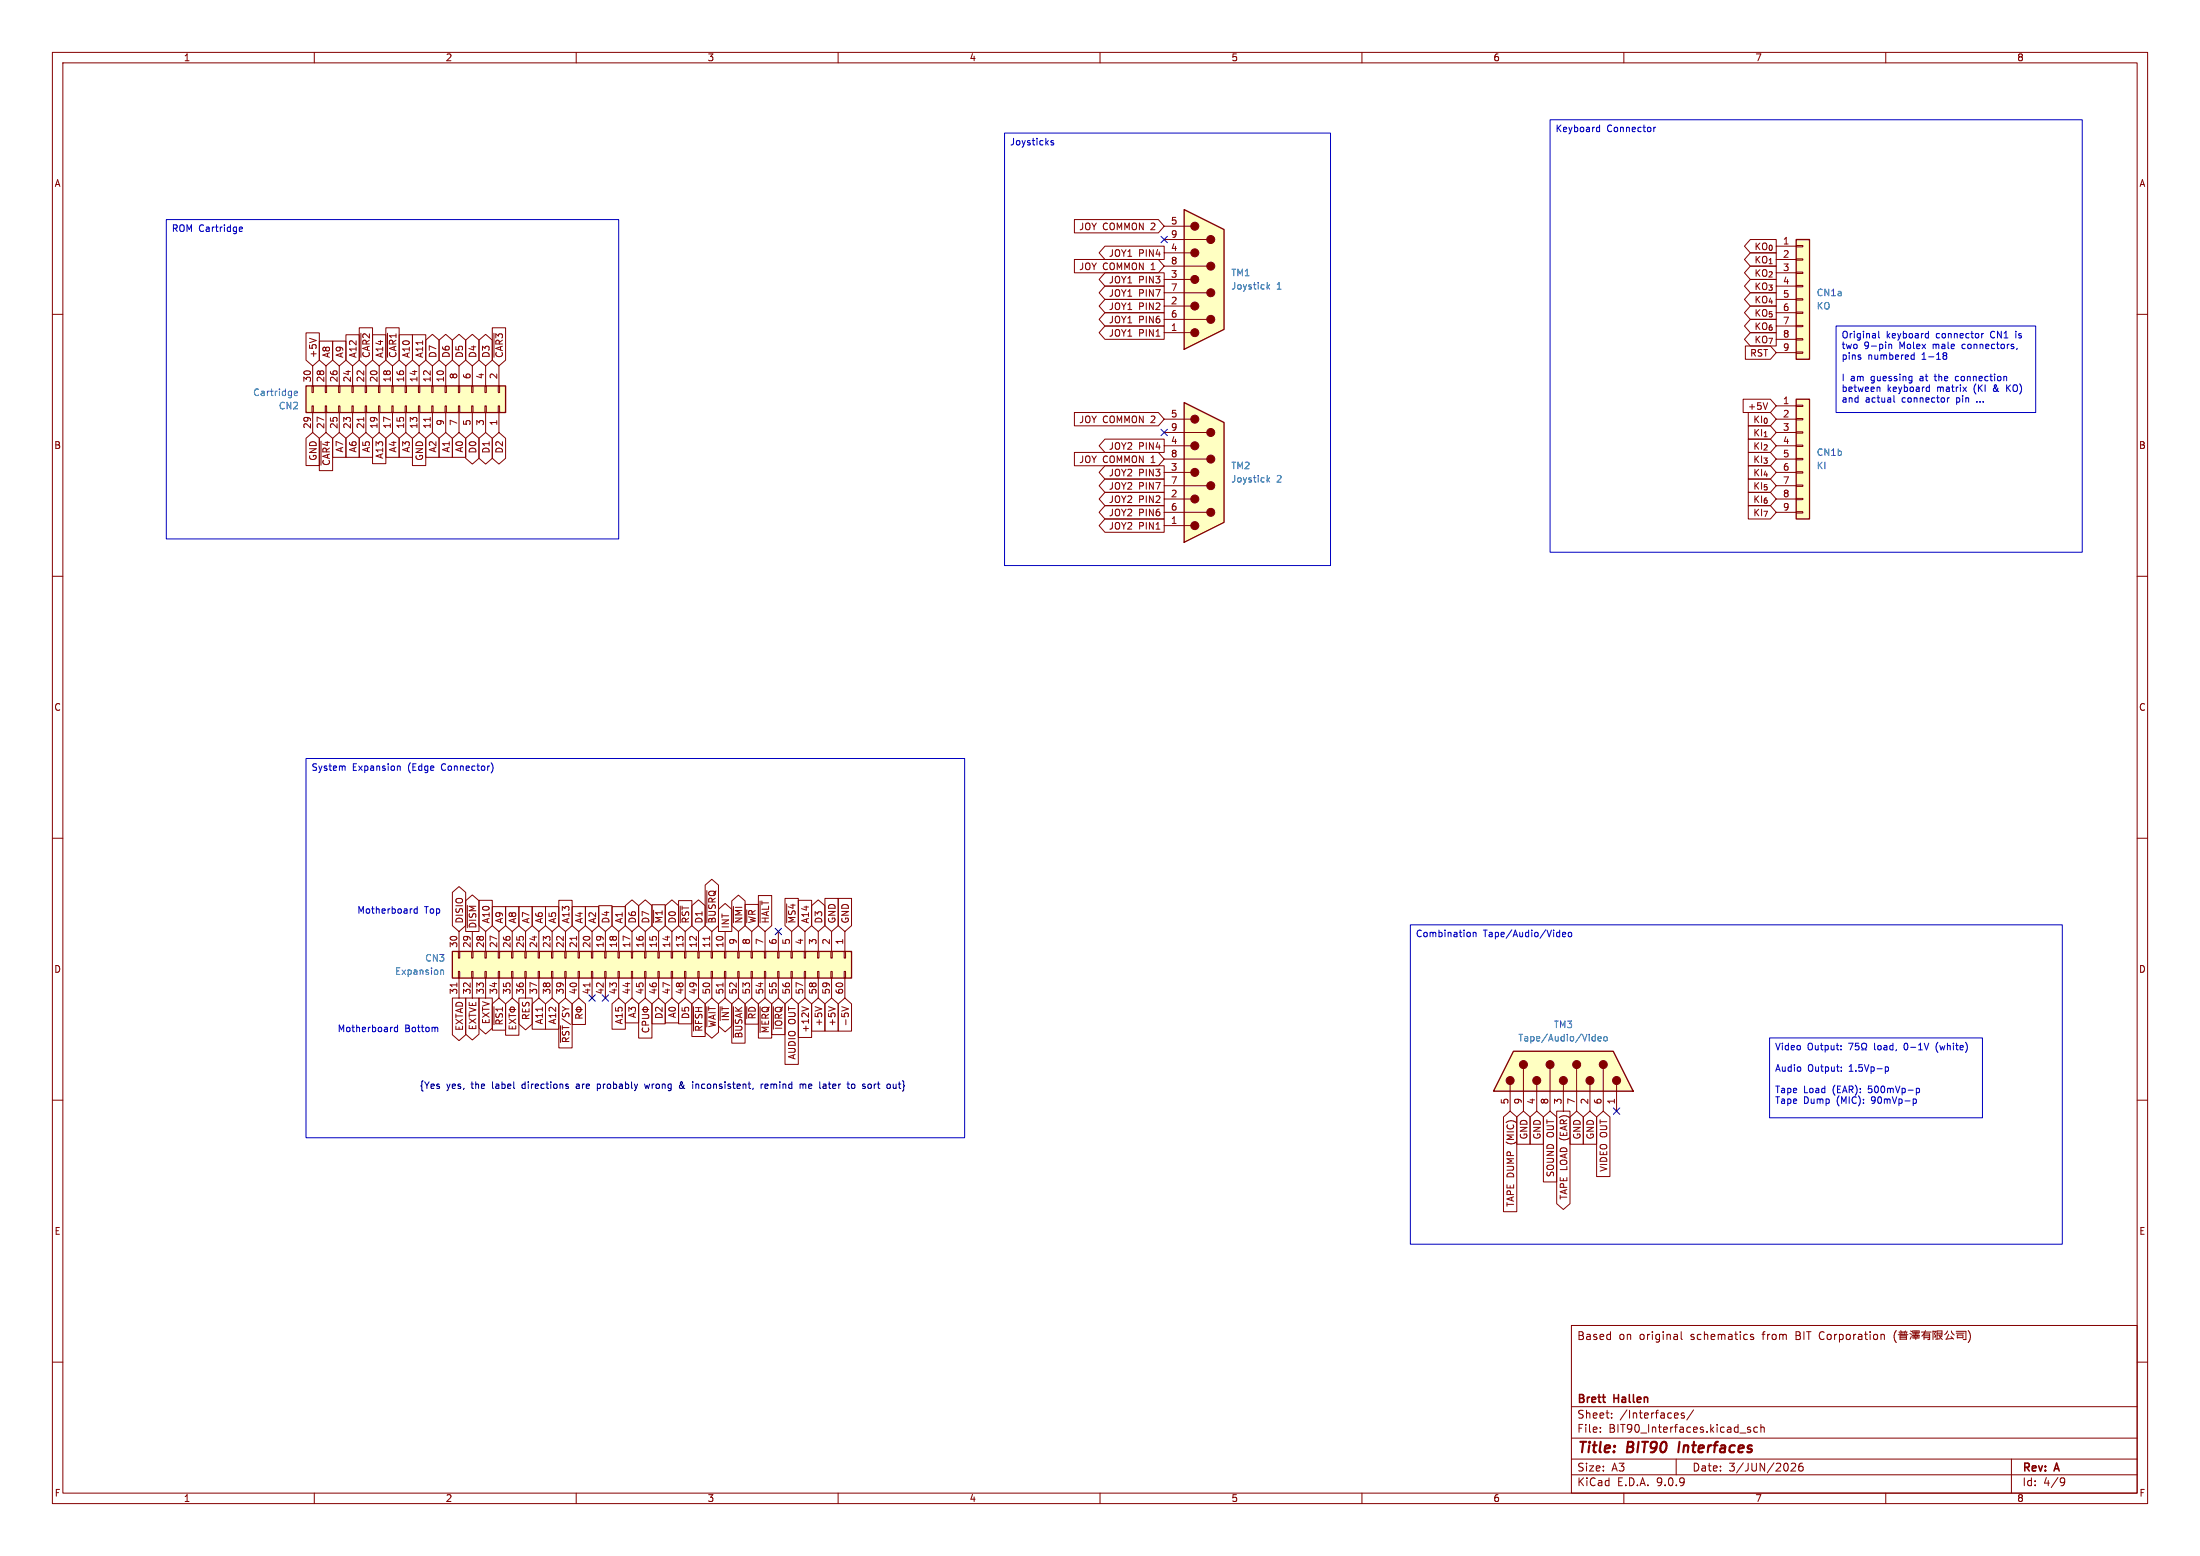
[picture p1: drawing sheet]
<svg xmlns="http://www.w3.org/2000/svg" width="420mm" height="297mm" viewBox="0 0 420 297" stroke-linecap="round" stroke-linejoin="round" font-family="sans-serif">
<g fill="none" stroke="#840000" stroke-width=".19">
<path d="M10 10h400v277h-400zM12 12h396v273h-396zM60 10v2M110 10v2M160 10v2M210 10v2M260 10v2M310 10v2M360 10v2M10 60h2M408 60h2M10 110h2"/>
<path d="M408 110h2M10 160h2M408 160h2M10 210h2M408 210h2M300 253h108v32h-108zM320.9 254.2v1.3l.3 .2M334.7 254.8l-.3-.1-.2 .2v.2l.5 .2v.3h-.5M359.3 254.7h.2l.2 .2v.8M362 254a1.72 1.72 0 0 0 0 2.3M362.4 254.8h1.8M362.5 254.3h1.6"/>
<path d="M362.7 254.4l.1 .2M362.7 255.6h1.2M362.7 255.3h1.2M362.7 255.7v-.7h1.2v.7M362.9 254v.3M363.1 254.3v.5M363.5 254.3v.5M363.8 254l-.1 .2M363.9 254.3v.3M364.6 254.5l.3 .2M364.7 254l.3 .2M364.9 255.1l-.2 .5"/>
<path d="M365 254.9h1.4M365.1 255.2h1.3M365.2 255.4h1.2M365.2 254h1.2v.4h-1.2zM365.2 254.6h1.1M365.4 255v.2M365.6 254v.4M365.7 254.5v.3M365.7 255.2v.5M365.9 254v.4M366.1 254.9l-.1 .2M366.8 254.3h1.9"/>
<path d="M367.3 254.6h1.1v1.1h-.4M367.3 255h1.1M367.3 255.3h1.1M367.3 254.6v1.1M367.3 254.6l-.4 .4M367.6 254l-.3 .6M369 254v1.7M369 254.1h.6l-.3 .4M369.3 254.6l.2 .6h-.3M369.8 254.8h.9v-.8h-.9v1.6M369.8 254.5h.9M370.2 254.9l.6 .8"/>
<path d="M370.4 255.5l-.9 .1M370.7 255l-.3 .2M371.8 254l-.6 .8M372 254.7l-.4 .9M372.4 255.1l.5 .5M372.5 254l.1 .3 .5 .5M372.8 255.5l-1.4 .1M373.4 254.1h1.9v1.6h-.5M373.4 254.5h1.5M373.7 255.3h1M373.7 255.4v-.6h1v.6M375.7 254a1.72 1.72 0 0 1 0 2.3"/>
<path d="M10 260h2M300 278.5h108M300 274.5h108M300 268.5h108M305.5 273.2v.2M305.5 272.5v.1M307.7 270.5v.2M307.7 269.8v.1M320 278.5v3M320.3 269.8l.1 .2-.7 .2M321.5 269.8l-.3-.1-.3 .2 .1 .2 .5 .2v.3h-.6M323.3 269.1l-1.3 1.9"/>
<path d="M334.2 272.5l-.4-.1-.2 .2 .1 .2 .5 .2v.3h-.6M335.5 272.5l-.4-.1-.3 .3 .1 .6h.6M336.2 272.5l.2-.1 .3 .1 .1 .9M336.2 271.9v1.5M341.9 279.4l.6-.1 .2 .1 .1 .3-.9 1.1h.9M344.1 279.3a.59 .59 0 0 0-.7 .6v.6l.1 .2 .4 .1 .3-.2v-.5l-.1-.2h-.4l-.3 .2M384 278.5v6.5M408 260h2M60 285v2M110 285v2M160 285v2M210 285v2"/>
<path d="M260 285v2M300 281.5h108M310 285v2M360 285v2M393.6 282.1l.5 .1a.99 .99 0 0 1-.4 1.4h-.3M394.2 282.7l-.3 .3h-.3"/>
</g>
<path d="M320.6 275.2l-.2 2" fill="none" stroke="#840000" stroke-width=".4"/>
<path d="M58.4 73.7h38.1v5h-38.1z" fill="#ffffc2"/>
<path d="M58.4 73.7h38.1v5h-38.1z" fill="none" stroke="#840000" stroke-width=".25"/>
<g fill="none" stroke="#840000" stroke-width=".19">
<path d="M59.6 77.5h.2v1.2h-.2zM59.6 73.7h.2v1.2h-.2zM59.7 69.9v3.8M59.7 78.7v3.9M62.1 77.5h.3v1.2h-.3zM62.1 73.7h.3v1.2h-.3zM62.2 69.9v3.8M62.2 78.7v3.9M64.6 77.5h.3v1.2h-.3zM64.6 73.7h.3v1.2h-.3zM64.8 69.9v3.8M64.8 78.7v3.9"/>
<path d="M67.2 77.5h.2v1.2h-.2zM67.2 73.7h.2v1.2h-.2zM67.3 69.9v3.8M67.3 78.7v3.9M69.4 79.7v.7M69.7 77.5h.3v1.2h-.3zM69.7 73.7h.3v1.2h-.3zM69.8 69.9v3.8M69.8 78.7v3.9M72.3 77.5h.2v1.2h-.2zM72.3 73.7h.2v1.2h-.2zM72.4 69.9v3.8"/>
<path d="M72.4 78.7v3.9M74.8 77.5h.3v1.2h-.3zM74.8 73.7h.3v1.2h-.3zM74.9 69.9v3.8M74.9 78.7v3.9M77.3 77.5h.3v1.2h-.3zM77.3 73.7h.3v1.2h-.3zM77.5 69.9v3.8M77.5 78.7v3.9M79.9 77.5h.2v1.2h-.2zM79.9 73.7h.2v1.2h-.2zM80 69.9v3.8"/>
<path d="M80 78.7v3.9M82.1 79.7v.7M82.4 77.5h.3v1.2h-.3zM82.4 73.7h.3v1.2h-.3zM82.5 69.9v3.8M82.5 78.7v3.9M85 77.5h.2v1.2h-.2zM85 73.7h.2v1.2h-.2zM85.1 69.9v3.8M85.1 78.7v3.9M87.5 77.5h.3v1.2h-.3zM87.5 73.7h.3v1.2h-.3z"/>
<path d="M87.6 69.9v3.8M87.6 78.7v3.9M90 77.5h.3v1.2h-.3zM90 73.7h.3v1.2h-.3zM90.2 69.9v3.8M90.2 78.7v3.9M92.6 77.5h.2v1.2h-.2zM92.6 73.7h.2v1.2h-.2zM92.7 69.9v3.8M92.7 78.7v3.9M95.1 77.5h.3v1.2h-.3zM95.1 73.7h.3v1.2h-.3z"/>
<path d="M95.2 69.9v3.8M95.2 78.7v3.9"/>
</g>
<path d="M56.2 75.1l.6-.1-.1-.3h-.3l-.2 .1 .1 .6h.4" fill="none" stroke="#008484" stroke-width=".19"/>
<path d="M288.9 200.7h19.1l3.8 7.6h-26.7z" fill="#ffffc2"/>
<path d="M288.3 207v5.1M290.8 204v8.1M293.4 207v5.1M295.9 204v8.1M298.4 207v5.1M301 204v8.1M303.5 207v5.1M306.1 204v8.1M308.6 207v5.1" fill="none" stroke="#840000" stroke-width=".19"/>
<path d="M288.9 200.7h19.1l3.8 7.6h-26.7z" fill="none" stroke="#840000" stroke-width=".25"/>
<g fill="#840000" stroke="#840000" stroke-width=".19">
<circle cx="288.3" cy="206.2" r=".76"/>
<circle cx="293.4" cy="206.2" r=".76"/>
<circle cx="298.5" cy="206.2" r=".76"/>
<circle cx="303.5" cy="206.2" r=".76"/>
<circle cx="308.6" cy="206.2" r=".76"/>
<circle cx="290.8" cy="203.2" r=".76"/>
<circle cx="295.9" cy="203.2" r=".76"/>
<circle cx="301" cy="203.2" r=".76"/>
<circle cx="306.1" cy="203.2" r=".76"/>
</g>
<path d="M304.2 197.9h.3M304.5 197.4v1.3M304.5 198.6l-.3 .1M305.1 198.3l.6-.1-.1-.3h-.3l-.2 .1v.6h.5M306.2 198l.2-.1 .4 .1v.5l-.1 .1-.3 .1-.2-.1z" fill="none" stroke="#008484" stroke-width=".19"/>
<path d="M226.1 40l7.6 3.8v19.1l-7.6 3.8z" fill="#ffffc2"/>
<path d="M222.2 43.2h5.1M222.2 45.7h8.2M222.2 48.3h5.1M222.2 50.8h8.2M222.2 53.3h5.1M222.2 55.9h8.2M222.2 58.4h5.1M222.2 61h8.2M222.2 63.5h5.1" fill="none" stroke="#840000" stroke-width=".19"/>
<path d="M226.1 40l7.6 3.8v19.1l-7.6 3.8z" fill="none" stroke="#840000" stroke-width=".25"/>
<g fill="#840000" stroke="#840000" stroke-width=".19">
<circle cx="228.1" cy="43.2" r=".76"/>
<circle cx="228.1" cy="48.3" r=".76"/>
<circle cx="228.1" cy="53.3" r=".76"/>
<circle cx="228.1" cy="58.4" r=".76"/>
<circle cx="228.1" cy="63.5" r=".76"/>
<circle cx="231.1" cy="45.7" r=".76"/>
<circle cx="231.1" cy="50.8" r=".76"/>
<circle cx="231.1" cy="55.9" r=".76"/>
<circle cx="231.1" cy="61" r=".76"/>
</g>
<path d="M241.9 53.9v1.3M242 54.7l.4 .5M242.4 54.3l-.5 .5" fill="none" stroke="#008484" stroke-width=".19"/>
<path d="M342.9 76.2h2.5v22.9h-2.5z" fill="#ffffc2"/>
<path d="M342.9 76.2h2.5v22.9h-2.5z" fill="none" stroke="#840000" stroke-width=".25"/>
<g fill="none" stroke="#840000" stroke-width=".19">
<path d="M339.1 77.5h3.8M342.9 77.3h1.3v.3h-1.3zM342.9 79.9h1.3v.2h-1.3zM339.1 80h3.8M339.1 82.6h3.8M339.1 85.1h3.8M339.1 87.6h3.8M339.1 90.2h3.8M339.1 92.7h3.8M339.1 95.3h3.8M339.1 97.8h3.8M342.9 82.4h1.3v.3h-1.3z"/>
<path d="M342.9 85h1.3v.2h-1.3zM342.9 87.5h1.3v.3h-1.3zM342.9 90h1.3v.3h-1.3zM342.9 92.6h1.3v.2h-1.3zM342.9 95.1h1.3v.3h-1.3zM342.9 97.7h1.3v.2h-1.3z"/>
</g>
<path d="M342.9 45.7h2.5v22.9h-2.5z" fill="#ffffc2"/>
<path d="M342.9 45.7h2.5v22.9h-2.5z" fill="none" stroke="#840000" stroke-width=".25"/>
<g fill="none" stroke="#840000" stroke-width=".19">
<path d="M339.1 47h3.8M339.1 49.5h3.8M339.1 52.1h3.8M339.1 54.6h3.8M339.1 57.2h3.8M339.1 59.7h3.8M342.9 46.9h1.3v.2h-1.3zM342.9 49.4h1.3v.3h-1.3zM342.9 51.9h1.3v.3h-1.3zM342.9 54.5h1.3v.2h-1.3zM342.9 57h1.3v.3h-1.3zM342.9 59.6h1.3v.2h-1.3z"/>
<path d="M339.1 62.2h3.8M339.1 64.8h3.8M339.1 67.3h3.8M342.9 62.1h1.3v.3h-1.3zM342.9 64.6h1.3v.3h-1.3zM342.9 67.2h1.3v.2h-1.3z"/>
</g>
<path d="M86.4 181.6h76.2v5.1h-76.2z" fill="#ffffc2"/>
<path d="M86.4 181.6h76.2v5.1h-76.2z" fill="none" stroke="#840000" stroke-width=".25"/>
<g fill="none" stroke="#840000" stroke-width=".19">
<path d="M87.6 177.8v3.8M90.2 177.8v3.8M92.7 177.8v3.8M95.2 177.8v3.8M97.8 177.8v3.8M100.3 177.8v3.8M102.9 177.8v3.8M105.4 177.8v3.8M107.9 177.8v3.8M110.1 178.7v.8M110.5 177.8v3.8M113 177.8v3.8"/>
<path d="M115.6 177.8v3.8M118.1 177.8v3.8M120.6 177.8v3.8M123.2 177.8v3.8M125.7 177.8v3.8M128.3 177.8v3.8M130.8 177.8v3.8M133.3 177.8v3.8M135.5 178.7v.8M135.9 177.8v3.8M138.4 177.8v3.8M141 177.8v3.8"/>
<path d="M143.5 177.8v3.8M146 177.8v3.8M148.6 177.8v3.8M151.1 177.8v3.8M153.7 177.8v3.8M156.2 177.8v3.8M158.7 177.8v3.8M161.3 177.8v3.8M87.2 187.6v.8M87.5 181.6h.3v1.3h-.3zM87.5 185.4h.3v1.3h-.3zM87.6 186.7v3.8"/>
<path d="M90 181.6h.3v1.3h-.3zM90 185.4h.3v1.3h-.3zM90.2 186.7v3.8M92.6 181.6h.2v1.3h-.2zM92.6 185.4h.2v1.3h-.2zM92.7 186.7v3.8M95.1 181.6h.3v1.3h-.3zM95.1 185.4h.3v1.3h-.3zM95.2 186.7v3.8M97.7 181.6h.2v1.3h-.2zM97.7 185.4h.2v1.3h-.2zM97.8 186.7v3.8"/>
<path d="M100.2 181.6h.3v1.3h-.3zM100.2 185.4h.3v1.3h-.3zM100.3 186.7v3.8M102.7 181.6h.3v1.3h-.3zM102.7 185.4h.3v1.3h-.3zM102.9 186.7v3.8M105.3 181.6h.2v1.3h-.2zM105.3 185.4h.2v1.3h-.2zM105.4 186.7v3.8M107.8 181.6h.3v1.3h-.3zM107.8 185.4h.3v1.3h-.3zM107.9 186.7v3.8"/>
<path d="M110.4 181.6h.2v1.3h-.2zM110.4 185.4h.2v1.3h-.2zM110.5 186.7v3.8M112.6 187.6v.8M112.9 181.6h.3v1.3h-.3zM112.9 185.4h.3v1.3h-.3zM113 186.7v3.8M115.4 181.6h.3v1.3h-.3zM115.4 185.4h.3v1.3h-.3zM115.6 186.7v3.8M118 181.6h.2v1.3h-.2zM118 185.4h.2v1.3h-.2z"/>
<path d="M118.1 186.7v3.8M120.5 181.6h.3v1.3h-.3zM120.5 185.4h.3v1.3h-.3zM120.6 186.7v3.8M123.1 181.6h.2v1.3h-.2zM123.1 185.4h.2v1.3h-.2zM123.2 186.7v3.8M125.6 181.6h.3v1.3h-.3zM125.6 185.4h.3v1.3h-.3zM125.7 186.7v3.8M128.1 181.6h.3v1.3h-.3zM128.1 185.4h.3v1.3h-.3z"/>
<path d="M128.3 186.7v3.8M130.7 181.6h.2v1.3h-.2zM130.7 185.4h.2v1.3h-.2zM130.8 186.7v3.8M133.2 181.6h.3v1.3h-.3zM133.2 185.4h.3v1.3h-.3zM133.3 186.7v3.8M135.8 181.6h.2v1.3h-.2zM135.8 185.4h.2v1.3h-.2zM135.9 186.7v3.8M138 187.6v.8M138.3 181.6h.3v1.3h-.3z"/>
<path d="M138.3 185.4h.3v1.3h-.3zM138.4 186.7v3.8M140.8 181.6h.3v1.3h-.3zM140.8 185.4h.3v1.3h-.3zM141 186.7v3.8M143.4 181.6h.2v1.3h-.2zM143.4 185.4h.2v1.3h-.2zM143.5 186.7v3.8M145.9 181.6h.3v1.3h-.3zM145.9 185.4h.3v1.3h-.3zM146 186.7v3.8M148.5 181.6h.2v1.3h-.2z"/>
<path d="M148.5 185.4h.2v1.3h-.2zM148.6 186.7v3.8M151 181.6h.3v1.3h-.3zM151 185.4h.3v1.3h-.3zM151.1 186.7v3.8M153.5 181.6h.3v1.3h-.3zM153.5 185.4h.3v1.3h-.3zM153.7 186.7v3.8M156.1 181.6h.2v1.3h-.2zM156.1 185.4h.2v1.3h-.2zM156.2 186.7v3.8M158.6 181.6h.3v1.3h-.3z"/>
<path d="M158.6 185.4h.3v1.3h-.3zM158.7 186.7v3.8M161.2 181.6h.2v1.3h-.2zM161.2 185.4h.2v1.3h-.2zM161.3 186.7v3.8"/>
</g>
<path d="M84.1 185.2v.8M84.1 185.3l.2-.1h.3l.1 .8" fill="none" stroke="#008484" stroke-width=".19"/>
<path d="M226.1 76.8l7.6 3.8v19.1l-7.6 3.8z" fill="#ffffc2"/>
<g fill="none" stroke="#840000" stroke-width=".19">
<path d="M205.1 41.9h16l1.1 1.3-1.1 1.3h-16zM205.1 49.5h16l1.1 1.3-1.1 1.3h-16zM210.9 47h11.3v2.5h-11.3l-1.1-1.2zM210.9 59.7h11.3v2.5h-11.3l-1.1-1.2zM210.9 57.1h11.3v2.6h-11.3l-1.1-1.3zM210.9 52.1h11.3v2.5h-11.3l-1.1-1.3zM210.9 54.6h11.3v2.6h-11.3l-1.1-1.3zM334.1 45.7h5v2.6h-5l-1.1-1.3zM334.1 58.4h5v2.6h-5l-1.1-1.3zM334.1 55.9h5v2.5h-5l-1.1-1.2zM334.1 50.8h5v2.5h-5l-1.1-1.2zM334.1 53.3h5v2.6h-5l-1.1-1.3z"/>
<path d="M334.1 48.3h5v2.5h-5l-1.1-1.3zM58.4 63.5h2.6v5.2l-1.3 1.2-1.3-1.2zM59.1 64.6l1.3 .4M61 65.1h2.5v3.6l-1.3 1.2-1.2-1.2zM63.5 65.1h2.5v3.6l-1.2 1.2-1.3-1.2zM66 63.9h2.6v4.8l-1.3 1.2-1.3-1.2zM68.6 62.6h2.5v6.1l-1.3 1.2-1.2-1.2zM68.9 63.6v4.6M71.1 63.9h2.6v4.8l-1.3 1.2-1.3-1.2zM73.7 62.6h2.5v6.1l-1.3 1.2-1.2-1.2zM74 63.6v4.6M76.2 63.9h2.5v4.8l-1.2 1.2-1.3-1.2z"/>
<path d="M78.7 63.9h2.6v4.8l-1.3 1.2-1.3-1.2zM81.3 64.9l1.2-1.1 1.3 1.1v3.8l-1.3 1.2-1.2-1.2zM83.8 64.9l1.3-1.1 1.3 1.1v3.8l-1.3 1.2-1.3-1.2zM86.4 64.9l1.2-1.1 1.3 1.1v3.8l-1.3 1.2-1.2-1.2zM88.9 64.9l1.3-1.1 1.2 1.1v3.8l-1.2 1.2-1.3-1.2zM91.4 64.9l1.3-1.1 1.3 1.1v3.8l-1.3 1.2-1.3-1.2zM94 62.6h2.5v6.1l-1.3 1.2-1.2-1.2zM94.3 63.6v4.6M205.1 78.7h16l1.1 1.3-1.1 1.3h-16zM210.9 62.2h11.3v2.6h-11.3l-1.1-1.3zM332.8 76.2h5.2l1.1 1.3-1.1 1.2h-5.2zM333.2 66h4.8l1.1 1.3-1.1 1.3h-4.8z"/>
<path d="M333.8 78.7h4.2l1.1 1.3-1.1 1.3h-4.2zM334.1 61h5v2.5h-5l-1.1-1.3zM334.1 63.5h5v2.5h-5l-1.1-1.2zM337.4 76.9l-.4 1.2M58.4 83.7l1.3-1.1 1.3 1.1v5.2h-2.6zM61 83.7l1.2-1.1 1.3 1.1v6.1h-2.5zM61.3 84.2v4.6M63.5 83.7l1.3-1.1 1.2 1.1v3.6h-2.5zM66 83.7l1.3-1.1 1.3 1.1v3.6h-2.6zM68.6 83.7l1.2-1.1 1.3 1.1v3.6h-2.5zM71.1 83.7l1.3-1.1 1.3 1.1v4.8h-2.6zM73.7 83.7l1.2-1.1 1.3 1.1v3.6h-2.5z"/>
<path d="M76.2 83.7l1.3-1.1 1.2 1.1v3.6h-2.5zM78.7 83.7l1.3-1.1 1.3 1.1v5.2h-2.6zM81.3 83.7l1.2-1.1 1.3 1.1v3.6h-2.5zM83.8 83.7l1.3-1.1 1.3 1.1v3.6h-2.6zM86.4 83.7l1.2-1.1 1.3 1.1v3.6h-2.5zM88.9 83.7l1.3-1.1 1.2 1.1v3.8l-1.2 1.1-1.3-1.1zM91.4 83.7l1.3-1.1 1.3 1.1v3.8l-1.3 1.1-1.3-1.1zM94 83.7l1.2-1.1 1.3 1.1v3.8l-1.3 1.1-1.2-1.1zM205.1 86.4h16l1.1 1.2-1.1 1.3h-16zM210.9 99.1h11.3v2.5h-11.3l-1.1-1.3zM210.9 83.8h11.3v2.6h-11.3l-1.1-1.3zM210.9 94h11.3v2.5h-11.3l-1.1-1.2z"/>
<path d="M210.9 96.5h11.3v2.6h-11.3l-1.1-1.3zM210.9 88.9h11.3v2.5h-11.3l-1.1-1.2zM210.9 91.4h11.3v2.6h-11.3l-1.1-1.3zM222.2 80h5.1M222.2 82.6h8.2M222.2 85.1h5.1M222.2 87.6h8.2M222.2 90.2h5.1M222.2 92.7h8.2M222.2 95.3h5.1M222.2 97.8h8.2M333.8 86.4h4.2l1.1 1.2-1.1 1.3h-4.2z"/>
<path d="M333.8 83.8h4.2l1.1 1.3-1.1 1.3h-4.2zM333.8 81.3h4.2l1.1 1.3-1.1 1.2h-4.2zM333.8 88.9h4.2l1.1 1.3-1.1 1.2h-4.2zM333.8 91.4h4.2l1.1 1.3-1.1 1.3h-4.2zM333.8 94h4.2l1.1 1.3-1.1 1.2h-4.2zM333.8 96.5h4.2l1.1 1.3-1.1 1.3h-4.2zM222.2 100.3h5.1M86.4 170.3l1.2-1.1 1.3 1.1v6.4l-1.3 1.1-1.2-1.1zM88.9 171.9l1.3-1.1 1.2 1.1v5.9h-2.5zM89.2 172.8v4.3M91.4 171.8h2.6v4.9l-1.3 1.1-1.3-1.1zM94 173.1h2.5v3.6l-1.3 1.1-1.2-1.1z"/>
<path d="M96.5 173.1h2.6v3.6l-1.3 1.1-1.3-1.1zM99.1 173.1h2.5v3.6l-1.3 1.1-1.2-1.1zM101.6 173.1h2.5v3.6l-1.2 1.1-1.3-1.1zM104.1 173.1h2.6v3.6l-1.3 1.1-1.3-1.1zM106.7 171.8h2.5v4.9l-1.3 1.1-1.2-1.1zM109.2 173.1h2.6v3.6l-1.3 1.1-1.3-1.1zM111.8 173.1h2.5v3.6l-1.3 1.1-1.2-1.1zM114.3 172.9h2.5v3.8l-1.2 1.1-1.3-1.1zM116.8 173.1h2.6v3.6l-1.3 1.1-1.3-1.1zM119.4 172.9l1.2-1.1 1.3 1.1v3.8l-1.3 1.1-1.2-1.1zM121.9 172.9l1.3-1.1 1.3 1.1v3.8l-1.3 1.1-1.3-1.1zM124.5 172.7h2.5v4l-1.3 1.1-1.2-1.1z"/>
<path d="M124.8 173.7v2.4M127 172.9l1.3-1.1 1.2 1.1v3.8l-1.2 1.1-1.3-1.1zM129.5 171.9h2.6v4.8l-1.3 1.1-1.3-1.1zM129.9 173v3.1M132.1 172.9l1.2-1.1 1.3 1.1v3.8l-1.3 1.1-1.2-1.1zM134.6 168.9l1.3-1.1 1.3 1.1v7.8l-1.3 1.1-1.3-1.1zM134.9 170v6.1M137.2 173.6l1.2-1.1 1.3 1.1v4.2h-2.5zM139.7 172l1.3-1.1 1.2 1.1v4.7l-1.2 1.1-1.3-1.1zM140 173v3.1M142.2 172.6h2.6v4.1l-1.3 1.1-1.3-1.1zM144.8 170.9h2.5v5.8l-1.3 1.1-1.2-1.1z"/>
<path d="M145.1 172v4.1M149.9 171.5h2.5v5.2l-1.3 1.1-1.2-1.1zM150.2 172.5v3.6M152.4 171.8h2.5v4.9l-1.2 1.1-1.3-1.1zM154.9 172.9l1.3-1.1 1.3 1.1v3.8l-1.3 1.1-1.3-1.1zM157.5 171.5h2.5v5.2l-1.3 1.1-1.2-1.1zM160 171.5h2.6v5.2l-1.3 1.1-1.3-1.1zM86.4 190.5h2.5v7l-1.3 1.1-1.2-1.1zM88.9 190.5h2.5v6.9l-1.2 1.1-1.3-1.1zM91.4 190.5h2.6v5.7l-1.3 1.2-1.3-1.2zM94 191.6l1.2-1.1 1.3 1.1v5h-2.5zM94.3 192.2v3.4"/>
<path d="M96.5 191.6l1.3-1.1 1.3 1.1v6h-2.6zM97.2 192.7h1.3M97.2 195.8v.6h1.3v-.6M97.2 193.5v.7M97.2 194.5l1.3 .9M97.2 193.8h1.3M97.8 196v.4M98.5 194.5l-1.3 .9M99.1 190.5h2.5v5l-1.3 1.1-1.2-1.1zM101.6 191.6l1.3-1.1 1.2 1.1v4.9h-2.5zM104.1 191.6l1.3-1.1 1.3 1.1v4.9h-2.6zM106.7 191.6l1.2-1.1 1.3 1.1v8.4h-2.5z"/>
<path d="M107 195.8v3.2M109.2 191.6l1.3-1.1 1.3 1.1v3.9h-2.6zM109.9 192.7h1.3M110.6 194.3l-.1-.6-.2-.1-.3 .1-.1 .6h1.3M111.2 193.6l-.6 .4M116.8 191.6l1.3-1.1 1.3 1.1v4.9h-2.6zM119.4 191.6l1.2-1.1 1.3 1.1v3.6h-2.5zM121.9 191.6l1.3-1.1 1.3 1.1v6.5h-2.6zM122.6 193.7h1l.3 .2-.1 .4-.2 .1h-1M122.6 192.7h1.3M122.7 196.2a.6 .6 0 0 0 .4 .8 .6 .6 0 0 0 .8-.6l-.2-.2M123.3 195.7l-.1-.6-.2-.2-.3 .1-.1 .7h1.3"/>
<path d="M124.5 191.6l1.2-1.1 1.3 1.1v3.8h-2.5zM127 191.6l1.3-1.1 1.2 1.1v3.6h-2.5zM129.5 191.6l1.3-1.1 1.3 1.1v3.8h-2.6zM132.1 191.6l1.2-1.1 1.3 1.1v6.2h-2.5zM132.4 192.2v4.6M134.6 191.6l1.3-1.1 1.3 1.1v5.5l-1.3 1.1-1.3-1.1zM134.9 192.2v3.8M137.2 191.6l1.2-1.1 1.3 1.1v4.2l-1.3 1.2-1.2-1.2zM139.7 191.6l1.3-1.1 1.2 1.1v7.5h-2.5zM140 192.2v5.9M142.2 191.6l1.3-1.1 1.3 1.1v3.9h-2.6zM144.8 191.6l1.2-1.1 1.3 1.1v6.5h-2.5z"/>
<path d="M145.1 192.2v4.9M147.3 191.6l1.3-1.1 1.3 1.1v5.9h-2.6zM147.6 192.2v4.2M149.9 191.6l1.2-1.1 1.3 1.1v11.6h-2.5zM152.4 191.6l1.3-1.1 1.2 1.1v6.4h-2.5zM153.1 192.1l1.2 .5M154.9 191.6l1.3-1.1 1.3 1.1v5.2h-2.6zM155.6 192.1l1.3 .5M157.5 191.6l1.2-1.1 1.3 1.1v5.2h-2.5zM158.2 192.1l1.2 .5M160 191.6l1.3-1.1 1.3 1.1v5.2h-2.6zM160.7 192.1l1.3 .5-1.3 .4"/>
<path d="M287 213.2l1.3-1.1 1.3 1.1v18.1h-2.6zM289.6 213.2l1.2-1.1 1.3 1.1v5.2h-2.5zM292.1 213.2l1.3-1.1 1.2 1.1v5.2h-2.5zM294.6 213.2l1.3-1.1 1.3 1.1v12.4h-2.6zM297.2 212.1h2.5v17.7l-1.3 1.1-1.2-1.1zM299.7 213.2l1.3-1.1 1.3 1.1v5.2h-2.6zM302.3 213.2l1.2-1.1 1.3 1.1v5.2h-2.5zM304.8 213.2l1.3-1.1 1.2 1.1v11.4h-2.5z"/>
<circle cx="97.8" cy="192.7" r=".48"/>
<circle cx="110.5" cy="192.7" r=".48"/>
<circle cx="123.2" cy="192.7" r=".47"/>
</g>
<path d="M226.1 76.8l7.6 3.8v19.1l-7.6 3.8z" fill="none" stroke="#840000" stroke-width=".25"/>
<g fill="#840000" stroke="#840000" stroke-width=".19">
<circle cx="228.1" cy="80" r=".76"/>
<circle cx="228.1" cy="85.1" r=".76"/>
<circle cx="228.1" cy="90.2" r=".76"/>
<circle cx="228.1" cy="95.2" r=".76"/>
<circle cx="228.1" cy="100.3" r=".76"/>
<circle cx="231.1" cy="82.5" r=".76"/>
<circle cx="231.1" cy="87.6" r=".76"/>
<circle cx="231.1" cy="92.7" r=".76"/>
<circle cx="231.1" cy="97.8" r=".76"/>
</g>
<path d="M241.9 90.7v1.3M242 91.5l.4 .5M242.4 91.2l-.5 .5" fill="none" stroke="#008484" stroke-width=".19"/>
<g fill="none" stroke="#000084" stroke-width=".19">
<path d="M221.6 45.1l1.3 1.2M222.9 45.1l-1.3 1.2M221.6 81.9l1.3 1.3M222.9 81.9l-1.3 1.3M148 177.2l1.2 1.2M149.2 177.2l-1.2 1.2M112.4 189.9l1.2 1.2M113.6 189.9l-1.2 1.2M115 189.9l1.2 1.2M116.2 189.9l-1.2 1.2M108.2 207.3l.3 .1v.2l-.4 .2M108.2 206.9l.3 .1"/>
<path d="M110.2 206.9l-.2 .1M110.2 207.3l-.2 .2 .2 .3M114 207.7l.4 .1M114 206.9v1.3M114.4 206.9l-.4 .1M123 206.9l.3 .9 .2-.6 .3 .6M130.5 207.4l-.2 .2a.34 .34 0 0 1-.5 .1 .34 .34 0 0 1 0-.5l.4-.3v-.3h-.3v.2l.6 .9M132.8 206.9v.9M133.2 206.9l-.4 .1M145.3 206.9v.9M145.7 206.9l-.4 .3M146.5 206.9l-.5 .2 .1 .6 .4 .1"/>
<path d="M146.6 207.2l-.6 .1M152.8 207l.3-.1 .2 .2M153.3 207.1l.2-.2 .3 .1v.8M153.3 207.1v.7M157.5 206.9l.2 .2v.7M157.7 207.7l-.4 .1M157.7 207.2l-.4 .1M162.5 207.2l.3-.3 .3 .1 .1 .2-.1 .5-.3 .1-.3-.3M166.1 206.9l.2 .3v.3l-.2 .3M171.1 207.6l-.2 .2-.3-.1M171.1 206.9v.9M308 211.5l1.2 1.2"/>
<path d="M309.2 211.5l-1.2 1.2"/>
</g>
<g fill="none" stroke="#0000c2" stroke-width=".19">
<path d="M191.8 25.4h62.2v82.6h-62.2zM201.1 26.9l-.3-.1-.2 .2 .1 .2 .4 .1v.3h-.5M295.9 22.9h101.6v82.5h-101.6zM304.9 25.1h.5M304.9 24.3h.5M305.4 23.9v1.2M315.7 24.3v.8M316.1 24.3l-.4 .2M31.7 41.9h86.4v61h-86.4zM45.7 44.1h.5M45.7 43.4l.4-.1 .2 .3-.6 .2M350.5 62.2h38.1v16.5h-38.1z"/>
<path d="M358.6 63.2v1.1l.2 .2M358.9 74.1v.6M360.6 65.7v.8M361.1 65.9v.6M361.6 75.5v1.1l.1 .2M364.6 71.8l.4 .1M364.9 67.8h.5M364.9 68.5h.5M365 71.8v1.1l-.2 .2M365 72.6l-.4 .1M365.4 67.3v1.3M367.8 63.7h.3"/>
<path d="M368 73.9h.3M368.1 63.2v1.3M368.1 64.4l-.3 .1M368.3 73.5v1.2M368.3 74.7h-.3M371 67.8l.2 .1M371.2 67.9h.2M371.2 67.9h-.2M371.4 67.9l.3 .2-.1 .4-.2 .1-.4-.1M371.7 67.6l-.3 .3M371.8 75.9v.9M372.1 75.9l-.3 .3"/>
<path d="M373.5 71.8l-.2 .3v.3l.2 .3M374.7 73.9l.7 .8M375.4 73.9l-.7 .8M377.4 76.7v.1M378.3 63.7v.8M378.7 63.7l-.4 .2M382.9 71.8l.2 .2v.7M383.1 73.5v1.2M383.8 73.5l-.7 .7M385.1 66.5l-.1 .2M58.4 144.8h125.7v72.4h-125.7zM65.7 146.2l.2 .2v.7"/>
<path d="M75.9 146.3h.4l.1 .8M93.8 145.6a1.46 1.46 0 0 1 0 1.9M78.6 173.5h.1M79.6 173.5h-.3l-.3 .2 .2 .6h.4M79.6 173v1.3M269.2 176.5h124.5v61h-124.5zM280.6 178l.1 .2-.1 .5M281.2 178.1l.2-.1h.3l.1 .8M281.2 178v.8M298.3 178.4l.6-.1-.1-.3h-.3l-.2 .1 .1 .6h.4M299.4 178.1l.2-.1 .4 .1v.5l-.1 .1-.3 .1-.2-.1zM74.8 196.1h.1"/>
<path d="M75.9 196.1h-.4l-.2 .2 .1 .6h.5M75.9 195.7v1.2M83.2 196.1l.4 .2v.6M337.8 198.1h40.7v15.3h-40.7zM351.5 199.6v.1M352.9 199.1h.8l-.5 1.3M354.8 199.1h-.6v.6l.2-.1 .4 .1 .1 .2-.1 .4-.1 .1-.5-.1M369.7 199.3l-.1 .5 .1 .7M351.5 200.3v.1M351.5 204.4v.1M351.5 203.7v.1M355.4 200.4h.3v-.2a.54 .54 0 0 1-.3-.8 .54 .54 0 0 1 .8-.2l.2 .6-.4 .4v.2h.4"/>
<path d="M359.9 203.6v1.3M359.9 203.7l.4-.1 .2 .3-.1 .5h-.5M365.6 209.8l.2 .2v.4l-.2 .2h-.4M365.8 207.7v1.3M365.8 207.8l.4-.1 .2 .3-.1 .5h-.5"/>
</g>
<g font-size="2.8" fill="#840000">
<text x="301" y="277.9">Title:</text>
<text x="310.6" y="277.9">BIT90</text>
<text x="321.3" y="277.9">Interfaces</text>
</g>
<g font-size="2.1" fill="#840000">
<text x="301" y="256">Based</text>
<text x="309" y="256">on</text>
<text x="313" y="256">original</text>
<text x="322.9" y="256">schematics</text>
<text x="336.8" y="256">from</text>
<text x="343.2" y="256">BIT Corporation</text>
<text x="301" y="268.2">Brett</text>
<text x="308.2" y="268.2">Hallen</text>
<text x="301" y="273.7">File:</text>
<text x="301" y="271">Sheet:</text>
<text x="307.1" y="273.7">BIT90_Interfaces.kicad_sch</text>
<text x="309.2" y="271">/Interfaces/</text>
<text x="301" y="281.1">Size:</text>
<text x="307.6" y="281.1">A3</text>
<text x="323" y="281.1">Date:</text>
<text x="330" y="281.1">3/JUN/2026</text>
<text x="386" y="281.3">Rev:</text>
<text x="392.4" y="281.3">A</text>
<text x="301" y="283.9">KiCad</text>
<text x="308.7" y="283.9">E.D.A.</text>
<text x="316.3" y="283.9">9.0.9</text>
<text x="386" y="283.9">Id:</text>
<text x="390.1" y="283.9">4/9</text>
</g>
<g font-size="1.8" fill="#840000">
<text x="35" y="11.9">1</text>
<text x="85" y="11.9">2</text>
<text x="135" y="11.9">3</text>
<text x="185" y="11.9">4</text>
<text x="235" y="11.9">5</text>
<text x="285" y="11.9">6</text>
<text x="335" y="11.9">7</text>
<text x="385" y="11.9">8</text>
<text x="10.3" y="35.9">A</text>
<text x="408.3" y="35.9">A</text>
<text x="205.9" y="44.1">JOY COMMON 2</text>
<text x="223.4" y="42.9">5</text>
<text x="223.4" y="45.5">9</text>
<text x="334.8" y="47.9">KO_{0}</text>
<text x="340.3" y="46.7">1</text>
<text x="205.9" y="51.8">JOY COMMON 1</text>
<text x="211.6" y="49.2">JOY1</text>
<text x="217.4" y="49.2">PIN4</text>
<text x="223.4" y="48">4</text>
<text x="223.4" y="50.5">8</text>
<text x="223.4" y="53.1">3</text>
<text x="334.8" y="53">KO_{2}</text>
<text x="334.8" y="50.5">KO_{1}</text>
<text x="340.3" y="49.3">2</text>
<text x="340.3" y="51.8">3</text>
<text x="211.6" y="59.4">JOY1</text>
<text x="211.6" y="54.3">JOY1</text>
<text x="211.6" y="56.8">JOY1</text>
<text x="217.4" y="59.4">PIN2</text>
<text x="217.4" y="54.3">PIN3</text>
<text x="217.4" y="56.8">PIN7</text>
<text x="223.4" y="55.6">7</text>
<text x="223.4" y="58.2">2</text>
<text x="334.8" y="58.1">KO_{4}</text>
<text x="334.8" y="55.6">KO_{3}</text>
<text x="340.3" y="54.4">4</text>
<text x="340.3" y="56.9">5</text>
<text x="340.3" y="59.4">6</text>
<text x="211.6" y="64.5">JOY1</text>
<text x="211.6" y="61.9">JOY1</text>
<text x="217.4" y="64.5">PIN1</text>
<text x="217.4" y="61.9">PIN6</text>
<text x="223.4" y="60.7">6</text>
<text x="223.4" y="63.2">1</text>
<text x="334.8" y="60.6">KO_{5}</text>
<text x="334.8" y="63.2">KO_{6}</text>
<text x="334.8" y="65.7">KO_{7}</text>
<text x="340.3" y="62">7</text>
<text x="340.3" y="64.5">8</text>
<text x="60.6" y="68.4" transform="rotate(-90 60.6 68.4)">+5V</text>
<text x="63.2" y="68.4" transform="rotate(-90 63.2 68.4)">A8</text>
<text x="65.7" y="68.4" transform="rotate(-90 65.7 68.4)">A9</text>
<text x="68.3" y="68.4" transform="rotate(-90 68.3 68.4)">A12</text>
<text x="70.8" y="68.4" transform="rotate(-90 70.8 68.4)">~{CAR2}</text>
<text x="73.3" y="68.4" transform="rotate(-90 73.3 68.4)">A14</text>
<text x="75.9" y="68.4" transform="rotate(-90 75.9 68.4)">~{CAR1}</text>
<text x="78.4" y="68.4" transform="rotate(-90 78.4 68.4)">A10</text>
<text x="81" y="68.4" transform="rotate(-90 81 68.4)">A11</text>
<text x="83.5" y="68.4" transform="rotate(-90 83.5 68.4)">D7</text>
<text x="86" y="68.4" transform="rotate(-90 86 68.4)">D6</text>
<text x="88.6" y="68.4" transform="rotate(-90 88.6 68.4)">D5</text>
<text x="91.1" y="68.4" transform="rotate(-90 91.1 68.4)">D4</text>
<text x="93.7" y="68.4" transform="rotate(-90 93.7 68.4)">D3</text>
<text x="96.2" y="68.4" transform="rotate(-90 96.2 68.4)">~{CAR3}</text>
<text x="334" y="68.3">RST</text>
<text x="340.3" y="67.1">9</text>
<text x="59.4" y="73.1" transform="rotate(-90 59.4 73.1)">30</text>
<text x="62" y="73.1" transform="rotate(-90 62 73.1)">28</text>
<text x="64.5" y="73.1" transform="rotate(-90 64.5 73.1)">26</text>
<text x="67.1" y="73.1" transform="rotate(-90 67.1 73.1)">24</text>
<text x="69.6" y="73.1" transform="rotate(-90 69.6 73.1)">22</text>
<text x="72.1" y="73.1" transform="rotate(-90 72.1 73.1)">20</text>
<text x="74.7" y="73.1" transform="rotate(-90 74.7 73.1)">18</text>
<text x="77.2" y="73.1" transform="rotate(-90 77.2 73.1)">16</text>
<text x="79.8" y="73.1" transform="rotate(-90 79.8 73.1)">14</text>
<text x="82.3" y="73.1" transform="rotate(-90 82.3 73.1)">12</text>
<text x="84.8" y="73.1" transform="rotate(-90 84.8 73.1)">10</text>
<text x="87.4" y="72.5" transform="rotate(-90 87.4 72.5)">8</text>
<text x="89.9" y="72.5" transform="rotate(-90 89.9 72.5)">6</text>
<text x="92.5" y="72.5" transform="rotate(-90 92.5 72.5)">4</text>
<text x="95" y="72.5" transform="rotate(-90 95 72.5)">2</text>
<text x="340.3" y="77.2">1</text>
<text x="59.4" y="82" transform="rotate(-90 59.4 82)">29</text>
<text x="62" y="82" transform="rotate(-90 62 82)">27</text>
<text x="64.5" y="82" transform="rotate(-90 64.5 82)">25</text>
<text x="67.1" y="82" transform="rotate(-90 67.1 82)">23</text>
<text x="69.6" y="82" transform="rotate(-90 69.6 82)">21</text>
<text x="72.1" y="82" transform="rotate(-90 72.1 82)">19</text>
<text x="74.7" y="82" transform="rotate(-90 74.7 82)">17</text>
<text x="77.2" y="82" transform="rotate(-90 77.2 82)">15</text>
<text x="79.8" y="82" transform="rotate(-90 79.8 82)">13</text>
<text x="82.3" y="82" transform="rotate(-90 82.3 82)">11</text>
<text x="84.8" y="81.4" transform="rotate(-90 84.8 81.4)">9</text>
<text x="87.4" y="81.4" transform="rotate(-90 87.4 81.4)">7</text>
<text x="89.9" y="81.4" transform="rotate(-90 89.9 81.4)">5</text>
<text x="92.5" y="81.4" transform="rotate(-90 92.5 81.4)">3</text>
<text x="95" y="81.4" transform="rotate(-90 95 81.4)">1</text>
<text x="205.9" y="81">JOY COMMON 2</text>
<text x="223.4" y="79.8">5</text>
<text x="223.4" y="82.3">9</text>
<text x="333.6" y="78.4">+5V</text>
<text x="334.6" y="81">KI_{0}</text>
<text x="334.6" y="83.5">KI_{1}</text>
<text x="340.3" y="79.8">2</text>
<text x="340.3" y="82.3">3</text>
<text x="10.3" y="85.9">B</text>
<text x="60.6" y="88.1" transform="rotate(-90 60.6 88.1)">GND</text>
<text x="63.2" y="89" transform="rotate(-90 63.2 89)">~{CAR4}</text>
<text x="65.7" y="86.5" transform="rotate(-90 65.7 86.5)">A7</text>
<text x="68.3" y="86.5" transform="rotate(-90 68.3 86.5)">A6</text>
<text x="70.8" y="86.5" transform="rotate(-90 70.8 86.5)">A5</text>
<text x="73.3" y="87.7" transform="rotate(-90 73.3 87.7)">A13</text>
<text x="75.9" y="86.5" transform="rotate(-90 75.9 86.5)">A4</text>
<text x="78.4" y="86.5" transform="rotate(-90 78.4 86.5)">A3</text>
<text x="81" y="88.1" transform="rotate(-90 81 88.1)">GND</text>
<text x="83.5" y="86.5" transform="rotate(-90 83.5 86.5)">A2</text>
<text x="86" y="86.5" transform="rotate(-90 86 86.5)">A1</text>
<text x="88.6" y="86.5" transform="rotate(-90 88.6 86.5)">A0</text>
<text x="91.1" y="86.7" transform="rotate(-90 91.1 86.7)">D0</text>
<text x="93.7" y="86.7" transform="rotate(-90 93.7 86.7)">D1</text>
<text x="96.2" y="86.7" transform="rotate(-90 96.2 86.7)">D2</text>
<text x="205.9" y="88.6">JOY COMMON 1</text>
<text x="211.6" y="86">JOY2</text>
<text x="217.4" y="86">PIN4</text>
<text x="223.4" y="84.8">4</text>
<text x="223.4" y="87.4">8</text>
<text x="223.4" y="89.9">3</text>
<text x="334.6" y="88.6">KI_{3}</text>
<text x="334.6" y="86">KI_{2}</text>
<text x="340.3" y="84.8">4</text>
<text x="340.3" y="87.4">5</text>
<text x="340.3" y="89.9">6</text>
<text x="408.2" y="85.9">B</text>
<text x="211.6" y="91.1">JOY2</text>
<text x="211.6" y="93.7">JOY2</text>
<text x="217.4" y="91.1">PIN3</text>
<text x="217.4" y="93.7">PIN7</text>
<text x="223.4" y="92.5">7</text>
<text x="223.4" y="95">2</text>
<text x="334.6" y="91.1">KI_{4}</text>
<text x="334.6" y="93.7">KI_{5}</text>
<text x="340.3" y="92.5">7</text>
<text x="340.3" y="95">8</text>
<text x="211.6" y="101.3">JOY2</text>
<text x="211.6" y="96.2">JOY2</text>
<text x="211.6" y="98.7">JOY2</text>
<text x="217.4" y="101.3">PIN1</text>
<text x="217.4" y="96.2">PIN2</text>
<text x="217.4" y="98.7">PIN6</text>
<text x="223.4" y="97.5">6</text>
<text x="223.4" y="100.1">1</text>
<text x="334.6" y="96.2">KI_{6}</text>
<text x="334.6" y="98.7">KI_{7}</text>
<text x="340.3" y="97.5">9</text>
<text x="10.3" y="135.9">C</text>
<text x="408.2" y="135.9">C</text>
<text x="88.6" y="176.4" transform="rotate(-90 88.6 176.4)">DISIO</text>
<text x="91.1" y="177.3" transform="rotate(-90 91.1 177.3)">~{DISM}</text>
<text x="93.7" y="176.4" transform="rotate(-90 93.7 176.4)">A10</text>
<text x="96.2" y="176.4" transform="rotate(-90 96.2 176.4)">A9</text>
<text x="98.7" y="176.4" transform="rotate(-90 98.7 176.4)">A8</text>
<text x="101.3" y="176.4" transform="rotate(-90 101.3 176.4)">A7</text>
<text x="103.8" y="176.4" transform="rotate(-90 103.8 176.4)">A6</text>
<text x="106.4" y="176.4" transform="rotate(-90 106.4 176.4)">A5</text>
<text x="108.9" y="176.4" transform="rotate(-90 108.9 176.4)">A13</text>
<text x="111.4" y="176.4" transform="rotate(-90 111.4 176.4)">A4</text>
<text x="114" y="176.4" transform="rotate(-90 114 176.4)">A2</text>
<text x="116.5" y="176.4" transform="rotate(-90 116.5 176.4)">D4</text>
<text x="119.1" y="176.4" transform="rotate(-90 119.1 176.4)">A1</text>
<text x="121.6" y="176.4" transform="rotate(-90 121.6 176.4)">D6</text>
<text x="124.1" y="176.4" transform="rotate(-90 124.1 176.4)">D7</text>
<text x="126.7" y="176.4" transform="rotate(-90 126.7 176.4)">~{M1}</text>
<text x="129.2" y="176.4" transform="rotate(-90 129.2 176.4)">D0</text>
<text x="131.8" y="176.4" transform="rotate(-90 131.8 176.4)">~{RST}</text>
<text x="134.3" y="176.4" transform="rotate(-90 134.3 176.4)">D1</text>
<text x="136.8" y="176.4" transform="rotate(-90 136.8 176.4)">~{BUSRQ}</text>
<text x="139.4" y="177.3" transform="rotate(-90 139.4 177.3)">INT</text>
<text x="141.9" y="176.4" transform="rotate(-90 141.9 176.4)">~{NMI}</text>
<text x="144.5" y="176.4" transform="rotate(-90 144.5 176.4)">~{WR}</text>
<text x="147" y="176.4" transform="rotate(-90 147 176.4)">~{HALT}</text>
<text x="152.1" y="176.4" transform="rotate(-90 152.1 176.4)">~{MS4}</text>
<text x="154.6" y="176.4" transform="rotate(-90 154.6 176.4)">A14</text>
<text x="157.2" y="176.4" transform="rotate(-90 157.2 176.4)">D3</text>
<text x="159.7" y="176.4" transform="rotate(-90 159.7 176.4)">GND</text>
<text x="162.2" y="176.4" transform="rotate(-90 162.2 176.4)">GND</text>
<text x="10.3" y="185.9">D</text>
<text x="87.4" y="181" transform="rotate(-90 87.4 181)">30</text>
<text x="89.9" y="181" transform="rotate(-90 89.9 181)">29</text>
<text x="92.5" y="181" transform="rotate(-90 92.5 181)">28</text>
<text x="95" y="181" transform="rotate(-90 95 181)">27</text>
<text x="97.5" y="181" transform="rotate(-90 97.5 181)">26</text>
<text x="100.1" y="181" transform="rotate(-90 100.1 181)">25</text>
<text x="102.6" y="181" transform="rotate(-90 102.6 181)">24</text>
<text x="105.2" y="181" transform="rotate(-90 105.2 181)">23</text>
<text x="107.7" y="181" transform="rotate(-90 107.7 181)">22</text>
<text x="110.2" y="181" transform="rotate(-90 110.2 181)">21</text>
<text x="112.8" y="181" transform="rotate(-90 112.8 181)">20</text>
<text x="115.3" y="181" transform="rotate(-90 115.3 181)">19</text>
<text x="117.9" y="181" transform="rotate(-90 117.9 181)">18</text>
<text x="120.4" y="181" transform="rotate(-90 120.4 181)">17</text>
<text x="122.9" y="181" transform="rotate(-90 122.9 181)">16</text>
<text x="125.5" y="181" transform="rotate(-90 125.5 181)">15</text>
<text x="128" y="181" transform="rotate(-90 128 181)">14</text>
<text x="130.6" y="181" transform="rotate(-90 130.6 181)">13</text>
<text x="133.1" y="181" transform="rotate(-90 133.1 181)">12</text>
<text x="135.6" y="181" transform="rotate(-90 135.6 181)">11</text>
<text x="138.2" y="181" transform="rotate(-90 138.2 181)">10</text>
<text x="140.7" y="180.4" transform="rotate(-90 140.7 180.4)">9</text>
<text x="143.3" y="180.4" transform="rotate(-90 143.3 180.4)">8</text>
<text x="145.8" y="180.4" transform="rotate(-90 145.8 180.4)">7</text>
<text x="148.3" y="180.4" transform="rotate(-90 148.3 180.4)">6</text>
<text x="150.9" y="180.4" transform="rotate(-90 150.9 180.4)">5</text>
<text x="153.4" y="180.4" transform="rotate(-90 153.4 180.4)">4</text>
<text x="156" y="180.4" transform="rotate(-90 156 180.4)">3</text>
<text x="158.5" y="180.4" transform="rotate(-90 158.5 180.4)">2</text>
<text x="161" y="180.4" transform="rotate(-90 161 180.4)">1</text>
<text x="408.2" y="185.9">D</text>
<text x="87.4" y="189.9" transform="rotate(-90 87.4 189.9)">31</text>
<text x="89.9" y="189.9" transform="rotate(-90 89.9 189.9)">32</text>
<text x="92.5" y="189.9" transform="rotate(-90 92.5 189.9)">33</text>
<text x="95" y="189.9" transform="rotate(-90 95 189.9)">34</text>
<text x="97.5" y="189.9" transform="rotate(-90 97.5 189.9)">35</text>
<text x="100.1" y="189.9" transform="rotate(-90 100.1 189.9)">36</text>
<text x="102.6" y="189.9" transform="rotate(-90 102.6 189.9)">37</text>
<text x="105.2" y="189.9" transform="rotate(-90 105.2 189.9)">38</text>
<text x="107.7" y="189.9" transform="rotate(-90 107.7 189.9)">39</text>
<text x="110.2" y="189.9" transform="rotate(-90 110.2 189.9)">40</text>
<text x="112.8" y="189.9" transform="rotate(-90 112.8 189.9)">41</text>
<text x="115.3" y="189.9" transform="rotate(-90 115.3 189.9)">42</text>
<text x="117.9" y="189.9" transform="rotate(-90 117.9 189.9)">43</text>
<text x="120.4" y="189.9" transform="rotate(-90 120.4 189.9)">44</text>
<text x="122.9" y="189.9" transform="rotate(-90 122.9 189.9)">45</text>
<text x="125.5" y="189.9" transform="rotate(-90 125.5 189.9)">46</text>
<text x="128" y="189.9" transform="rotate(-90 128 189.9)">47</text>
<text x="130.6" y="189.9" transform="rotate(-90 130.6 189.9)">48</text>
<text x="133.1" y="189.9" transform="rotate(-90 133.1 189.9)">49</text>
<text x="135.6" y="189.9" transform="rotate(-90 135.6 189.9)">50</text>
<text x="138.2" y="189.9" transform="rotate(-90 138.2 189.9)">51</text>
<text x="140.7" y="189.9" transform="rotate(-90 140.7 189.9)">52</text>
<text x="143.3" y="189.9" transform="rotate(-90 143.3 189.9)">53</text>
<text x="145.8" y="189.9" transform="rotate(-90 145.8 189.9)">54</text>
<text x="148.3" y="189.9" transform="rotate(-90 148.3 189.9)">55</text>
<text x="150.9" y="189.9" transform="rotate(-90 150.9 189.9)">56</text>
<text x="153.4" y="189.9" transform="rotate(-90 153.4 189.9)">57</text>
<text x="156" y="189.9" transform="rotate(-90 156 189.9)">58</text>
<text x="158.5" y="189.9" transform="rotate(-90 158.5 189.9)">59</text>
<text x="161" y="189.9" transform="rotate(-90 161 189.9)">60</text>
<text x="88.6" y="196.9" transform="rotate(-90 88.6 196.9)">EXTAD</text>
<text x="91.1" y="196.7" transform="rotate(-90 91.1 196.7)">EXTVE</text>
<text x="93.7" y="195.6" transform="rotate(-90 93.7 195.6)">EXTV</text>
<text x="96.2" y="195.8" transform="rotate(-90 96.2 195.8)">~{RS1}</text>
<text x="101.3" y="194.8" transform="rotate(-90 101.3 194.8)">RES</text>
<text x="103.8" y="195.6" transform="rotate(-90 103.8 195.6)">A11</text>
<text x="106.4" y="195.6" transform="rotate(-90 106.4 195.6)">A12</text>
<text x="119.1" y="195.6" transform="rotate(-90 119.1 195.6)">A15</text>
<text x="121.6" y="194.4" transform="rotate(-90 121.6 194.4)">A3</text>
<text x="126.7" y="194.6" transform="rotate(-90 126.7 194.6)">D2</text>
<text x="129.2" y="194.4" transform="rotate(-90 129.2 194.4)">A0</text>
<text x="131.8" y="194.6" transform="rotate(-90 131.8 194.6)">D5</text>
<text x="134.3" y="197" transform="rotate(-90 134.3 197)">~{RFSH}</text>
<text x="136.8" y="196.2" transform="rotate(-90 136.8 196.2)">~{WAIT}</text>
<text x="139.4" y="195" transform="rotate(-90 139.4 195)">~{INT}</text>
<text x="144.5" y="194.7" transform="rotate(-90 144.5 194.7)">~{RD}</text>
<text x="147" y="197.3" transform="rotate(-90 147 197.3)">~{MERQ}</text>
<text x="149.5" y="196.7" transform="rotate(-90 149.5 196.7)">~{IORQ}</text>
<text x="154.6" y="197.2" transform="rotate(-90 154.6 197.2)">+12V</text>
<text x="157.2" y="196" transform="rotate(-90 157.2 196)">+5V</text>
<text x="159.7" y="196" transform="rotate(-90 159.7 196)">+5V</text>
<text x="162.2" y="196" transform="rotate(-90 162.2 196)">-5V</text>
<text x="108.9" y="199.2" transform="rotate(-90 108.9 199.2)">~{RST}/SY</text>
<text x="141.9" y="198.3" transform="rotate(-90 141.9 198.3)">~{BUSAK}</text>
<text x="152.1" y="202.4" transform="rotate(-90 152.1 202.4)">AUDIO OUT</text>
<text x="288" y="210.9" transform="rotate(-90 288 210.9)">5</text>
<text x="290.6" y="210.9" transform="rotate(-90 290.6 210.9)">9</text>
<text x="293.1" y="210.9" transform="rotate(-90 293.1 210.9)">4</text>
<text x="295.7" y="210.9" transform="rotate(-90 295.7 210.9)">8</text>
<text x="298.2" y="210.9" transform="rotate(-90 298.2 210.9)">3</text>
<text x="300.7" y="210.9" transform="rotate(-90 300.7 210.9)">7</text>
<text x="303.3" y="210.9" transform="rotate(-90 303.3 210.9)">2</text>
<text x="305.8" y="210.9" transform="rotate(-90 305.8 210.9)">6</text>
<text x="308.4" y="210.9" transform="rotate(-90 308.4 210.9)">1</text>
<text x="289.2" y="218.3" transform="rotate(-90 289.2 218.3)">(MIC)</text>
<text x="291.8" y="217.6" transform="rotate(-90 291.8 217.6)">GND</text>
<text x="294.3" y="217.6" transform="rotate(-90 294.3 217.6)">GND</text>
<text x="296.9" y="217.1" transform="rotate(-90 296.9 217.1)">OUT</text>
<text x="301.9" y="217.6" transform="rotate(-90 301.9 217.6)">GND</text>
<text x="304.5" y="217.6" transform="rotate(-90 304.5 217.6)">GND</text>
<text x="296.9" y="224.8" transform="rotate(-90 296.9 224.8)">SOUND</text>
<text x="307" y="223.8" transform="rotate(-90 307 223.8)">VIDEO OUT</text>
<text x="289.2" y="230.5" transform="rotate(-90 289.2 230.5)">TAPE DUMP</text>
<text x="299.4" y="229.1" transform="rotate(-90 299.4 229.1)">TAPE LOAD (EAR)</text>
<text x="10.3" y="235.9">E</text>
<text x="408.3" y="235.9">E</text>
<text x="10.3" y="285.9">F</text>
<text x="35" y="286.9">1</text>
<text x="85" y="286.9">2</text>
<text x="135" y="286.9">3</text>
<text x="185" y="286.9">4</text>
<text x="235" y="286.9">5</text>
<text x="285" y="286.9">6</text>
<text x="335" y="286.9">7</text>
<text x="385" y="286.9">8</text>
<text x="408.3" y="285.9">F</text>
</g>
<g font-size="1.8" fill="#0000c2">
<text x="192.7" y="28.1">Joysticks</text>
<text x="296.9" y="25.5">Keyboard</text>
<text x="306.7" y="25.5">Connector</text>
<text x="32.7" y="44.6">ROM Cartridge</text>
<text x="351.5" y="64.9">Original</text>
<text x="360.1" y="64.9">keyboard</text>
<text x="369.7" y="64.9">connector</text>
<text x="380.3" y="64.9">CN1</text>
<text x="385.2" y="64.9">is</text>
<text x="351.5" y="67">two</text>
<text x="351.5" y="69">pins</text>
<text x="355.8" y="67">9-pin</text>
<text x="356.6" y="69">numbered</text>
<text x="362.7" y="67">Molex</text>
<text x="367" y="69">1-18</text>
<text x="369.3" y="67">male</text>
<text x="375" y="67">connectors,</text>
<text x="351.5" y="73.1">I</text>
<text x="351.5" y="75.1">between</text>
<text x="351.5" y="77.2">and</text>
<text x="353.2" y="73.1">am</text>
<text x="356.1" y="77.2">actual</text>
<text x="357.3" y="73.1">guessing</text>
<text x="360.3" y="75.1">keyboard</text>
<text x="363.2" y="77.2">connector</text>
<text x="366.8" y="73.1">at</text>
<text x="369.8" y="73.1">the</text>
<text x="369.9" y="75.1">matrix</text>
<text x="373.7" y="77.2">pin</text>
<text x="374" y="73.1">connection</text>
<text x="377.1" y="75.1">(KI</text>
<text x="377.8" y="77.2">...</text>
<text x="381" y="75.1">&amp;</text>
<text x="383.7" y="75.1">KO)</text>
<text x="59.4" y="147.5">System</text>
<text x="67.3" y="147.5">Expansion</text>
<text x="78" y="147.5">(Edge</text>
<text x="84.5" y="147.5">Connector)</text>
<text x="68.1" y="174.6">Motherboard</text>
<text x="81" y="174.6">Top</text>
<text x="270.2" y="179.2">Combination</text>
<text x="283.2" y="179.2">Tape/Audio/Video</text>
<text x="64.4" y="197.2">Motherboard</text>
<text x="77.3" y="197.2">Bottom</text>
<text x="338.8" y="200.8">Video</text>
<text x="345" y="200.8">Output:</text>
<text x="358.1" y="200.8">load,</text>
<text x="364" y="200.8">0-1V</text>
<text x="370.2" y="200.8">(white)</text>
<text x="338.8" y="204.9">Audio</text>
<text x="338.8" y="209">Tape</text>
<text x="344.3" y="209">Load</text>
<text x="345.1" y="204.9">Output:</text>
<text x="349.9" y="209">(EAR):</text>
<text x="353.1" y="204.9">1.5Vp-p</text>
<text x="356.9" y="209">500mVp-p</text>
<text x="338.8" y="211">Tape</text>
<text x="344.3" y="211">Dump</text>
<text x="350.7" y="211">(MIC):</text>
<text x="357.5" y="211">90mVp-p</text>
</g>
<g font-size="1.8" fill="#008484">
<text x="235" y="52.9">TM1</text>
<text x="235" y="55.5">Joystick</text>
<text x="243.7" y="55.5">1</text>
<text x="346.7" y="59.3">KO</text>
<text x="346.7" y="56.7">CN1a</text>
<text x="48.2" y="75.8">Cartridge</text>
<text x="53.1" y="78.3">CN2</text>
<text x="235" y="89.8">TM2</text>
<text x="346.7" y="87.2">CN1b</text>
<text x="346.7" y="89.8">KI</text>
<text x="235" y="92.3">Joystick</text>
<text x="243.7" y="92.3">2</text>
<text x="81.1" y="183.7">CN3</text>
<text x="75.3" y="186.3">Expansion</text>
<text x="296.5" y="196.4">TM3</text>
<text x="289.7" y="199">Tape/Audio/Video</text>
</g>
<g font-size="1.8" fill="#000084">
<text x="80" y="207.9">{Yes</text>
<text x="85.2" y="207.9">yes,</text>
<text x="90.1" y="207.9">the</text>
<text x="94.2" y="207.9">label</text>
<text x="100.1" y="207.9">directions</text>
<text x="110.7" y="207.9">are</text>
<text x="114.9" y="207.9">probably</text>
<text x="124.2" y="207.9">wrong</text>
<text x="130.9" y="207.9">&amp;</text>
<text x="133.7" y="207.9">inconsistent,</text>
<text x="146.9" y="207.9">remind</text>
<text x="154.6" y="207.9">me</text>
<text x="158.5" y="207.9">later</text>
<text x="164.1" y="207.9">to</text>
<text x="167.2" y="207.9">sort</text>
<text x="172" y="207.9">out}</text>
</g>
</svg>
